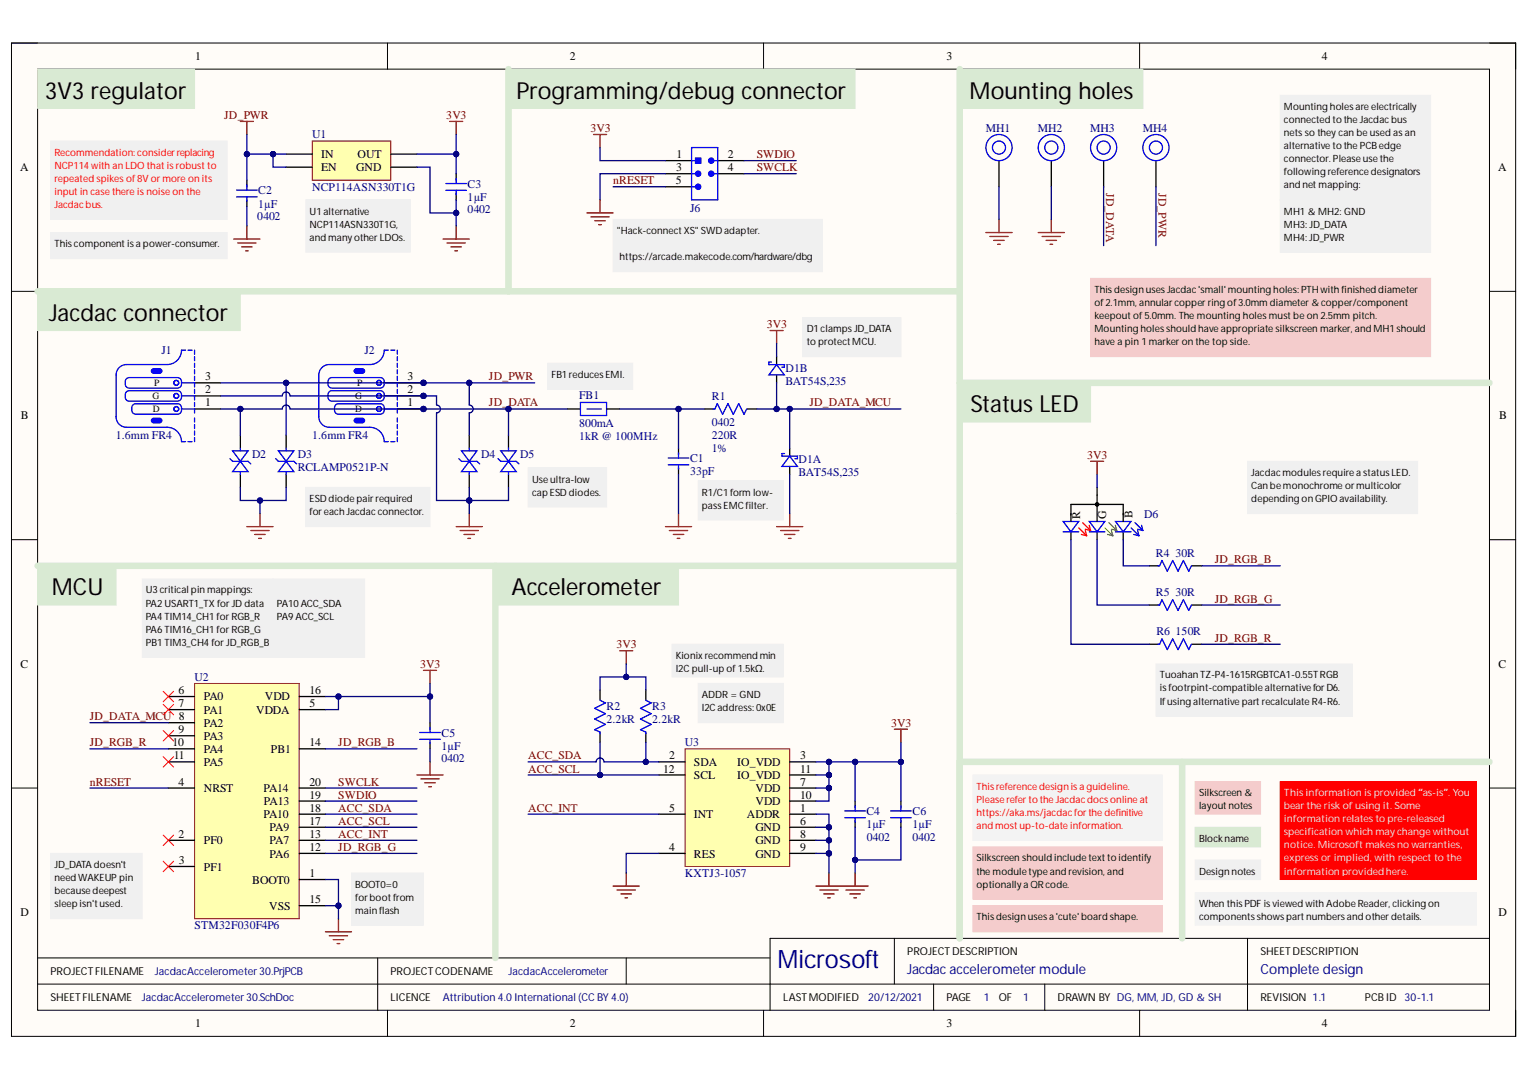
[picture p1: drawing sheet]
<svg xmlns="http://www.w3.org/2000/svg" width="297mm" height="210mm" viewBox="0 0 297 210" stroke-linecap="round" stroke-linejoin="round" font-family="sans-serif">
<path d="M2.2 8.4h292.2v192.8h-292.2z" fill-rule="evenodd" fill="#fffcf8"/>
<path d="M2.2 8.4h292.2v192.8h-292.2z" fill="none" stroke="#000" stroke-width=".19"/>
<path d="M7.3 13.4h282.1v182.8h-282.1z" fill-rule="evenodd" fill="#fffcf8"/>
<g fill="none" stroke="#000" stroke-width=".19">
<path d="M2.2 8.3h5.1M7.3 13.4h282.1v182.8h-282.1zM75.3 8.3v5.1M148.3 8.3v5.1M221.4 8.4v5M289.4 8.4h5v5M2.2 56.6h5.1M289.4 56.6h5M2.2 104.8h5.1M289.4 104.8h5M2.2 153h5.1M289.4 153h5"/>
<path d="M7.3 191.1h282.1M7.3 186h142.3M73.4 186v10.2M75.3 196.2v5M121.7 186v5.1M148.3 196.2v5M173.8 182.2v8.9M181.4 191.1v5.1M203 191.1v5.1M221.4 196.2v5M242.4 182.2v14M289.4 182.2h-139.8v14"/>
<path d="M294.4 196.2v5"/>
</g>
<g fill="none" stroke="#800000" stroke-width=".25">
<path d="M149.6 64.2h2.5M150.9 64.2v2.5M91.2 99.7v2.6M131.8 99.7v2.6M153.4 99.7v2.6M88.6 102.3h5.1M89.4 103h3.5M90.1 103.8h2.1M90.9 104.5h.5M129.3 102.3h5.1M130 103h3.6M130.8 103.8h2"/>
<path d="M131.6 104.5h.5M150.9 102.3h5.1M151.6 103h3.6M152.4 103.8h2M153.2 104.5h.5M82.3 130.2h2.5M83.5 130.2v2.5M81 150.5h5.1M81.8 151.2h3.5M82.5 152h2.1M83.3 152.8h.5M83.5 147.9v2.6"/>
<path d="M65.8 178.4v2.5M63.2 180.9h5.1M64 181.7h3.5M64.7 182.5h2.1M65.5 183.2h.5"/>
</g>
<path d="M110.2 79.4h2.6M117.8 79.4h2.6M136.9 79.4h1.8M145.2 79.4h1.9M150.9 69.3v1.5M150.9 72.8v1.5M153.4 87v1.5M153.4 90.6v1.5" fill="none" stroke="#000" stroke-width=".25"/>
<path d="M112.8 78.1h5v2.6h-5zM114 79.4h2.8M138.6 79.4h.3l.4-1 1.1 2.1 1-2.1 1.1 2.1 1-2.1 1 2.1 .6-1.1M149.9 70.3h-.5v.5h3v.5h-.5M150.9 70.8l1.5 2h-3zM152.4 88.1h-.5v.5h3v.5h-.5M153.4 88.6l1.5 2h-3z" fill="none" stroke="#00f" stroke-width=".25"/>
<path d="M37.8 132.7h20.3v45.7h-20.3z" fill-rule="evenodd" fill="#ffffb0"/>
<path d="M37.8 132.7h20.3v45.7h-20.3z" fill="none" stroke="#800000" stroke-width=".19"/>
<g fill="none" stroke="#000" stroke-width=".25">
<path d="M32.7 135.3h5.1M32.7 137.8h5.1M58.1 135.3h5.1M58.1 137.8h5.1M32.7 153h5.1M32.7 140.3h5.1M32.7 142.9h5.1M32.7 145.4h5.1M32.7 147.9h5.1M58.1 153h5.1M58.1 145.4h5.1M58.1 158.1h5.1"/>
<path d="M58.1 155.6h5.1M32.7 163.2h5.1M32.7 168.2h5.1M58.1 170.8h5.1M58.1 163.2h5.1M58.1 165.7h5.1M58.1 160.6h5.1M58.1 175.9h5.1"/>
</g>
<path d="M7.3 56.6h39.4v7.6h-39.4z" fill-rule="evenodd" fill="#d9ead3"/>
<path d="M7.3 56.6h39.4v7.6h-39.4z" fill="none" stroke="#d9ead3" stroke-width=".19"/>
<path d="M102.6 90.8h15.2v7.6h-15.2z" fill-rule="evenodd" fill="#f0f0f0"/>
<path d="M102.6 90.8h15.2v7.6h-15.2z" fill="none" stroke="#f0f0f0" stroke-width=".19"/>
<path d="M135.6 93.4h16.5v7.6h-16.5z" fill-rule="evenodd" fill="#f0f0f0"/>
<path d="M135.6 93.4h16.5v7.6h-16.5z" fill="none" stroke="#f0f0f0" stroke-width=".19"/>
<path d="M156 61.7h19v7.6h-19z" fill-rule="evenodd" fill="#f0f0f0"/>
<path d="M156 61.7h19v7.6h-19z" fill="none" stroke="#f0f0f0" stroke-width=".19"/>
<path d="M96.2 109.9h35.6v7.6h-35.6z" fill-rule="evenodd" fill="#d9ead3"/>
<path d="M96.2 109.9h35.6v7.6h-35.6z" fill="none" stroke="#d9ead3" stroke-width=".19"/>
<path d="M68.3 169.5h14v10.2h-14z" fill-rule="evenodd" fill="#f0f0f0"/>
<path d="M68.3 169.5h14v10.2h-14z" fill="none" stroke="#f0f0f0" stroke-width=".19"/>
<path d="M186.4 13.4h35.6v7.6h-35.6z" fill-rule="evenodd" fill="#d9ead3"/>
<path d="M186.4 13.4h35.6v7.6h-35.6z" fill="none" stroke="#d9ead3" stroke-width=".19"/>
<g fill="none" stroke="#000" stroke-width=".25">
<path d="M213.1 94.6v6.6M208 101.2v-3.3h10.2v3.3M208 103.3v1.5M213.1 103.3v1.5M218.2 103.3v1.5M223.3 117.5h1.8M223.3 109.9h1.8M231.6 117.5h1.9M231.6 109.9h1.9M223.3 125.1h1.8M231.6 125.1h1.9"/>
<circle cx="213.1" cy="97.9" r=".3"/>
</g>
<g fill="none" stroke="#00f" stroke-width=".25">
<path d="M206.5 103.3h3.1M206.5 101.3h3l-1.5 2zM211.6 103.3h3.1M211.6 101.3h3l-1.5 2zM216.7 103.3h3M216.7 101.3h3l-1.5 2zM219.7 102.5l1.6 1.5M220.2 103.8l1.1 .2M220.5 101.5l1.5 1.5M221 102.8l1 .2M221 103l.3 1M221.8 102l.2 1"/>
<path d="M225 117.5h.3l.4-1.1 1.1 2.1 1-2.1 1.1 2.1 1-2.1 1 2.1 .6-1M225 109.9h.3l.4-1.1 1.1 2.1 1-2.1 1.1 2.1 1-2.1 1 2.1 .6-1M225 125.1h.3l.4-1 1.1 2 1-2 1.1 2 1-2 1 2 .6-1"/>
</g>
<path d="M214.7 102.5l1.5 1.5M215.2 103.8l1 .2M215.4 101.5l1.5 1.5M215.9 102.8l1 .2M215.9 103l.3 1M216.7 102l.2 1" fill="none" stroke="#0f0" stroke-width=".25"/>
<path d="M209.6 102.5l1.5 1.5M210.1 103.8l1 .2M210.3 101.5l1.6 1.5M210.8 102.8l1.1 .2M210.8 103l.3 1M211.6 102l.3 1" fill="none" stroke="#f00" stroke-width=".25"/>
<path d="M211.9 89.6h2.5M213.1 89.6v2.5" fill="none" stroke="#800000" stroke-width=".25"/>
<path d="M98.8 13.4h67.3v7.6h-67.3z" fill-rule="evenodd" fill="#d9ead3"/>
<path d="M98.8 13.4h67.3v7.6h-67.3z" fill="none" stroke="#d9ead3" stroke-width=".19"/>
<path d="M7.3 109.9h179.1" fill="none" stroke="#d9ead3" stroke-width="1.3"/>
<path d="M60.7 27.4h15.2v7.6h-15.2z" fill-rule="evenodd" fill="#ffffb0"/>
<path d="M60.7 27.4h15.2v7.6h-15.2z" fill="none" stroke="#800000" stroke-width=".19"/>
<g fill="none" stroke="#000" stroke-width=".25">
<path d="M48 35v1.3M48 38.8v1.3M55.6 29.9h5.1M55.6 32.5h5.1M75.9 29.9h5.1M75.9 32.5h5.1M88.6 33.7v1.3M88.6 37.5v1.3M194.1 31.2v5.1M204.2 31.2v5.1M214.4 31.2v5.1M224.6 31.2v5.1"/>
<path d="M131.8 87v1.3M131.8 90.8v1.3"/>
</g>
<g fill="none" stroke="#800000" stroke-width=".25">
<path d="M115.3 26.1h2.5M116.6 26.1v2.6M116.6 38.8v2.5M45.4 46.4h5.1M46.2 47.2h3.5M46.9 47.9h2.1M47.7 48.7h.5M48 43.9v2.5M86.1 46.4h5.1M86.8 47.2h3.6M87.6 47.9h2M88.4 48.7h.5"/>
<path d="M88.6 43.9v2.5M114 41.3h5.1M114.8 42.1h3.5M115.6 42.9h2M116.3 43.6h.5M191.5 45.2h5.1M192.3 45.9h3.5M193.1 46.7h2M193.8 47.4h.5M194.1 42.6v2.6M201.7 45.2h5.1M202.5 45.9h3.5"/>
<path d="M203.2 46.7h2.1M204 47.4h.5M204.2 42.6v2.6"/>
</g>
<g fill="none" stroke="#00f" stroke-width=".25">
<path d="M46 36.9h4M46 38.2h4M48 35.9v1M48 38.2v.9M86.6 35.6h4M86.6 37h4M88.6 34.6v1M88.6 37v.8M129.8 88.9h4M129.8 90.3h4M131.8 87.9v1M131.8 90.3v.8"/>
<circle cx="194.1" cy="28.7" r="2.54"/>
<circle cx="194.1" cy="28.7" r="1.27"/>
<circle cx="204.2" cy="28.7" r="2.54"/>
<circle cx="204.2" cy="28.7" r="1.27"/>
<circle cx="214.4" cy="28.7" r="2.54"/>
<circle cx="214.4" cy="28.7" r="1.27"/>
<circle cx="224.6" cy="28.7" r="2.54"/>
<circle cx="224.6" cy="28.7" r="1.27"/>
</g>
<path d="M119.1 42.6h40.7v10.2h-40.7z" fill-rule="evenodd" fill="#f0f0f0"/>
<path d="M119.1 42.6h40.7v10.2h-40.7z" fill="none" stroke="#f0f0f0" stroke-width=".19"/>
<path d="M129.3 31.2h5.1M129.3 33.7h5.1M139.4 31.2h5.1M139.4 33.7h5.1" fill="none" stroke="#000" stroke-width=".25"/>
<path d="M134.4 31.2h1" fill="none" stroke="#00f" stroke-width=".25"/>
<path d="M135.1 30.7h1v1h-1z" fill-rule="evenodd" fill="#00f"/>
<path d="M134.4 33.7h.7M135.1 30.7h1v1h-1z" fill="none" stroke="#00f" stroke-width=".25"/>
<circle cx="135.6" cy="33.7" r=".51" fill="#00f"/>
<g fill="none" stroke="#00f" stroke-width=".25">
<path d="M134.4 36.3h.7"/>
<circle cx="135.6" cy="33.7" r=".51"/>
</g>
<path d="M129.3 36.3h5.1" fill="none" stroke="#000" stroke-width=".25"/>
<circle cx="135.6" cy="36.3" r=".51" fill="#00f"/>
<g fill="none" stroke="#00f" stroke-width=".25">
<path d="M138.7 33.7h.7"/>
<circle cx="135.6" cy="36.3" r=".51"/>
</g>
<circle cx="138.2" cy="33.7" r=".51" fill="#00f"/>
<g fill="none" stroke="#00f" stroke-width=".25">
<path d="M138.7 31.2h.7"/>
<circle cx="138.2" cy="33.7" r=".51"/>
</g>
<circle cx="138.2" cy="31.2" r=".51" fill="#00f"/>
<g fill="none" stroke="#00f" stroke-width=".25">
<path d="M134.4 28.7h5v10.1h-5zM81.5 142.2h4M81.5 143.6h4M83.5 141.2v1M83.5 143.6v.8"/>
<circle cx="138.2" cy="31.2" r=".51"/>
</g>
<path d="M83.5 140.3v1.3M83.5 144.1v1.3" fill="none" stroke="#000" stroke-width=".25"/>
<path d="M133.1 145.4h20.3v22.8h-20.3z" fill-rule="evenodd" fill="#ffffb0"/>
<path d="M133.1 145.4h20.3v22.8h-20.3z" fill="none" stroke="#800000" stroke-width=".19"/>
<g fill="none" stroke="#000" stroke-width=".25">
<path d="M37.8 76.9h5.1M37.8 79.4h5.1M37.8 74.3h5.1M116.6 134v1.9M125.5 134v1.9M116.6 142.3v1.8M125.5 142.3v1.8M128 158.1h5.1M128 147.9h5.1M128 150.5h5.1M153.4 158.1h5.1M153.4 147.9h5.1"/>
<path d="M153.4 150.5h5.1M153.4 153h5.1M153.4 155.6h5.1M166.1 155.6v1.2M166.1 159.4v1.2M175 155.6v1.2M175 159.4v1.2M128 165.7h5.1M153.4 165.7h5.1M153.4 160.6h5.1M153.4 163.2h5.1"/>
</g>
<g fill="none" stroke="#800000" stroke-width=".25">
<path d="M50.5 99.7v2.6M48 102.3h5M48.7 103h3.6M49.5 103.8h2M50.3 104.5h.5M120.4 126.4h2.5M121.7 126.4v2.5M119.1 172.1h5.1M119.9 172.8h3.5M120.6 173.6h2.1M121.4 174.3h.5M121.7 169.5v2.6"/>
<path d="M158.5 172.1h10.2M159.3 172.8h3.5M160 173.6h2.1M160.8 174.3h.5M161 169.5v2.6M164.3 172.8h3.6M165.1 173.6h2M165.9 174.3h.5M166.1 169.5v2.6"/>
</g>
<g fill="none" stroke="#00f" stroke-width=".25">
<path d="M24.6 76.1l.5-.2h9.4a1.04 1.04 0 0 1 .8 1 1.04 1.04 0 0 1-.8 1h-9.4a1.05 1.05 0 0 1-.8-.7 1.05 1.05 0 0 1 .3-1.1zM24.6 73.5l.5-.2h9.4a1.05 1.05 0 0 1 .8 1 1.05 1.05 0 0 1-.8 1.1h-9.4a1.06 1.06 0 0 1-.8-.8 1.06 1.06 0 0 1 .3-1.1zM25.8 78.6l.6-.2h8.1a1.04 1.04 0 0 1 .8 1 1.04 1.04 0 0 1-.8 1h-8.1a1.05 1.05 0 0 1-.9-.7 1.05 1.05 0 0 1 .3-1.1zM35.3 76.9h2.5v.8M35.3 74.3h2.5v.8M35.3 79.4h2.5v.8M36.1 68h-.8a2.8 2.8 0 0 1-2.8 2.8h-7.9a2.03 2.03 0 0 0-2 2v8.1a2.03 2.03 0 0 0 2 2.1h7.9a2.8 2.8 0 0 1 2.8 2.8h.8M36.5 68h.8M37.8 68v.8M37.8 69.3v.8M37.8 70.5v.8M37.8 71.8v.8"/>
<path d="M37.8 73.1v.8M37.8 75.6v.8M37.8 78.1v.8M36.5 85.8h.8M37.8 81.2v.8M37.8 82.4v.8M37.8 83.7v.8M37.8 85v.8M116.6 136l1 .5-2.1 1 2.1 1.1-2.1 1 2.1 1.1-2.1 1 1.1 .4v.4M125.5 136l1 .5-2.1 1 2.1 1.1-2.1 1 2.1 1.1-2.1 1 1.1 .4v.4M164.1 157.5h4M164.1 158.8h4"/>
<path d="M166.1 156.5v1M166.1 158.8v.8M173 157.5h4M173 158.8h4M175 156.5v1M175 158.8v.8"/>
<circle cx="34.2" cy="74.3" r=".47"/>
<circle cx="34.2" cy="79.4" r=".47"/>
<circle cx="34.2" cy="76.9" r=".47"/>
</g>
<path d="M31.7 136.8l2 2M31.7 134.2l2 2.1M33.7 136.8l-2 2M33.7 134.2l-2 2.1M31.7 141.9l2 2M31.7 146.9l2 2.1M33.7 141.9l-2 2M33.7 146.9l-2 2.1M31.7 162.2l2 2M31.7 167.2l2 2.1M33.7 162.2l-2 2M33.7 167.2l-2 2.1" fill="none" stroke="#f00" stroke-width=".19"/>
<path d="M29.5 71.8a1.74 1.74 0 0 1 1.7-.1 .42 .42 0 0 1 .2 .3 .42 .42 0 0 1-.2 .4 1.75 1.75 0 0 1-1.7-.1z" fill="#00f"/>
<path d="M29.5 71.8a1.74 1.74 0 0 1 1.7-.1 .42 .42 0 0 1 .2 .3 .42 .42 0 0 1-.2 .4 1.75 1.75 0 0 1-1.7-.1z" fill="none" stroke="#00f" stroke-width=".25"/>
<path d="M29.5 81.4a1.75 1.75 0 0 1 1.7-.1 .42 .42 0 0 1 .2 .4 .42 .42 0 0 1-.2 .3 1.77 1.77 0 0 1-1.7-.1z" fill="#00f"/>
<path d="M29.5 81.4a1.75 1.75 0 0 1 1.7-.1 .42 .42 0 0 1 .2 .4 .42 .42 0 0 1-.2 .3 1.77 1.77 0 0 1-1.7-.1z" fill="none" stroke="#00f" stroke-width=".25"/>
<circle cx="82.3" cy="76.9" r=".51" fill="#000080"/>
<circle cx="82.3" cy="76.9" r=".51" fill="none" stroke="#000080" stroke-width=".19"/>
<circle cx="82.3" cy="79.4" r=".51" fill="#000080"/>
<circle cx="82.3" cy="79.4" r=".51" fill="none" stroke="#000080" stroke-width=".19"/>
<circle cx="82.3" cy="74.3" r=".51" fill="#000080"/>
<circle cx="82.3" cy="74.3" r=".51" fill="none" stroke="#000080" stroke-width=".19"/>
<path d="M77.2 76.9h5.1" fill="none" stroke="#000" stroke-width=".25"/>
<circle cx="82.3" cy="76.9" r=".51" fill="#000080"/>
<circle cx="82.3" cy="76.9" r=".51" fill="none" stroke="#000080" stroke-width=".19"/>
<path d="M77.2 79.4h5.1" fill="none" stroke="#000" stroke-width=".25"/>
<circle cx="82.3" cy="79.4" r=".51" fill="#000080"/>
<circle cx="82.3" cy="79.4" r=".51" fill="none" stroke="#000080" stroke-width=".19"/>
<path d="M77.2 74.3h5.1" fill="none" stroke="#000" stroke-width=".25"/>
<circle cx="82.3" cy="74.3" r=".51" fill="#000080"/>
<circle cx="82.3" cy="74.3" r=".51" fill="none" stroke="#000080" stroke-width=".19"/>
<g fill="none" stroke="#00f" stroke-width=".25">
<path d="M63.9 76.1l.6-.2h9.4a1.04 1.04 0 0 1 .8 1 1.04 1.04 0 0 1-.8 1h-9.4a1.05 1.05 0 0 1-.9-.7 1.05 1.05 0 0 1 .3-1.1zM63.9 73.5l.6-.2h9.4a1.05 1.05 0 0 1 .8 1 1.05 1.05 0 0 1-.8 1.1h-9.4a1.06 1.06 0 0 1-.8-.8 1.06 1.06 0 0 1 .2-1.1zM65.2 78.6l.6-.2h8.1a1.04 1.04 0 0 1 .8 1 1.04 1.04 0 0 1-.8 1h-8.1a1.05 1.05 0 0 1-.9-.7 1.05 1.05 0 0 1 .3-1.1zM74.6 76.9h2.6v.8M74.6 74.3h2.6v.8M74.6 79.4h2.6v.8M75.4 68h-.8a2.8 2.8 0 0 1-2.8 2.8h-7.8a2.03 2.03 0 0 0-2.1 2v8.1a2.03 2.03 0 0 0 2.1 2.1h7.8a2.8 2.8 0 0 1 2.8 2.8h.8M75.9 68h.8M77.2 68v.8M77.2 69.3v.8M77.2 70.5v.8M77.2 71.8v.8"/>
<path d="M77.2 73.1v.8M77.2 75.6v.8M77.2 78.1v.8M75.9 85.8h.8M77.2 81.2v.8M77.2 82.4v.8M77.2 83.7v.8M77.2 85v.8"/>
<circle cx="73.6" cy="74.3" r=".47"/>
<circle cx="73.6" cy="79.4" r=".47"/>
<circle cx="73.6" cy="76.9" r=".47"/>
</g>
<path d="M68.9 71.8a1.74 1.74 0 0 1 1.7-.1 .42 .42 0 0 1 .2 .3 .42 .42 0 0 1-.2 .4 1.74 1.74 0 0 1-1.7-.1z" fill="#00f"/>
<path d="M68.9 71.8a1.74 1.74 0 0 1 1.7-.1 .42 .42 0 0 1 .2 .3 .42 .42 0 0 1-.2 .4 1.74 1.74 0 0 1-1.7-.1z" fill="none" stroke="#00f" stroke-width=".25"/>
<path d="M68.9 81.4a1.74 1.74 0 0 1 1.7-.1 .42 .42 0 0 1 .2 .4 .42 .42 0 0 1-.2 .3 1.76 1.76 0 0 1-1.7-.1z" fill="#00f"/>
<g fill="none" stroke="#00f" stroke-width=".25">
<path d="M44.7 89.1l.5 .5h3l.5 .5M45.2 87.6h3l-1.5 2zM46.7 89.6l1.5 2h-3zM46.7 87v.5M46.7 91.6v.5M53.6 89.1l.5 .5h3l.5 .5M54.1 87.6h3l-1.5 2zM55.6 89.6l1.5 2h-3zM55.6 87v.5M55.6 91.6v.5M68.9 81.4a1.74 1.74 0 0 1 1.7-.1 .42 .42 0 0 1 .2 .4 .42 .42 0 0 1-.2 .3 1.76 1.76 0 0 1-1.7-.1zM89.1 89.1l.6 .5h3l.5 .5"/>
<path d="M89.7 87.6h3l-1.5 2zM91.2 89.6l1.5 2h-3zM91.2 87v.5M91.2 91.6v.5M96.7 89.1l.6 .5h3l.5 .5M97.3 87.6h3l-1.5 2zM98.8 89.6l1.5 2h-3zM98.8 87v.5M98.8 91.6v.5"/>
</g>
<path d="M46.7 84.5v2.5M46.7 92.1v2.5M55.6 84.5v2.5M55.6 92.1v2.5M91.2 84.5v2.5M91.2 92.1v2.5M98.8 84.5v2.5M98.8 92.1v2.5" fill="none" stroke="#000" stroke-width=".25"/>
<path d="M186.4 13.4v168.8M7.3 56.6h179.1M96.2 109.9v76.1" fill="none" stroke="#d9ead3" stroke-width="1.3"/>
<path d="M173.8 141.6h2.5M175 141.6v2.5" fill="none" stroke="#800000" stroke-width=".25"/>
<path d="M7.3 13.4h30.5v7.6h-30.5z" fill-rule="evenodd" fill="#d9ead3"/>
<path d="M7.3 13.4h30.5v7.6h-30.5z" fill="none" stroke="#d9ead3" stroke-width=".19"/>
<path d="M98.8 13.4v43.2M186.4 74.3h103" fill="none" stroke="#d9ead3" stroke-width="1.3"/>
<path d="M46.7 23.6h2.5M48 23.6v2.5M87.4 23.6h2.5M88.6 23.6v2.5" fill="none" stroke="#800000" stroke-width=".25"/>
<path d="M135.6 132.7h16.5v7.6h-16.5z" fill-rule="evenodd" fill="#f0f0f0"/>
<path d="M135.6 132.7h16.5v7.6h-16.5z" fill="none" stroke="#f0f0f0" stroke-width=".19"/>
<path d="M130.5 125.1h21.6v6.3h-21.6z" fill-rule="evenodd" fill="#f0f0f0"/>
<path d="M130.5 125.1h21.6v6.3h-21.6z" fill="none" stroke="#f0f0f0" stroke-width=".19"/>
<path d="M106.4 70.5h16.5v5.1h-16.5z" fill-rule="evenodd" fill="#f0f0f0"/>
<path d="M106.4 70.5h16.5v5.1h-16.5z" fill="none" stroke="#f0f0f0" stroke-width=".19"/>
<path d="M59.4 94.6h24.1v7.7h-24.1z" fill-rule="evenodd" fill="#f0f0f0"/>
<path d="M59.4 94.6h24.1v7.7h-24.1z" fill="none" stroke="#f0f0f0" stroke-width=".19"/>
<path d="M232.2 160.6h12.7v3.8h-12.7z" fill-rule="evenodd" fill="#d9ead3"/>
<path d="M232.2 160.6h12.7v3.8h-12.7z" fill="none" stroke="#d9ead3" stroke-width=".19"/>
<path d="M232.2 167h12.7v3.8h-12.7z" fill-rule="evenodd" fill="#f0f0f0"/>
<path d="M232.2 167h12.7v3.8h-12.7z" fill="none" stroke="#f0f0f0" stroke-width=".19"/>
<path d="M232.2 151.8h12.7v6.3h-12.7z" fill-rule="evenodd" fill="#f4cccc"/>
<path d="M232.2 151.8h12.7v6.3h-12.7z" fill="none" stroke="#f4cccc" stroke-width=".19"/>
<path d="M186.4 147.9h103" fill="none" stroke="#d9ead3" stroke-width="1.3"/>
<path d="M248.7 151.8h38.1v19h-38.1z" fill-rule="evenodd" fill="#f00"/>
<path d="M248.7 151.8h38.1v19h-38.1z" fill="none" stroke="#f00" stroke-width=".19"/>
<path d="M232.2 173.3h54.6v6.4h-54.6z" fill-rule="evenodd" fill="#f3f3f3"/>
<path d="M232.2 173.3h54.6v6.4h-54.6z" fill="none" stroke="#f3f3f3" stroke-width=".19"/>
<path d="M224.6 128.9h38.1v10.2h-38.1z" fill-rule="evenodd" fill="#f0f0f0"/>
<path d="M224.6 128.9h38.1v10.2h-38.1z" fill="none" stroke="#f0f0f0" stroke-width=".19"/>
<path d="M242.4 89.6h33v10.1h-33z" fill-rule="evenodd" fill="#f0f0f0"/>
<path d="M242.4 89.6h33v10.1h-33z" fill="none" stroke="#f0f0f0" stroke-width=".19"/>
<path d="M189 175.9h36.8v5h-36.8z" fill-rule="evenodd" fill="#f4cccc"/>
<path d="M189 175.9h36.8v5h-36.8z" fill="none" stroke="#f4cccc" stroke-width=".19"/>
<path d="M189 164.4h36.8v10.2h-36.8z" fill-rule="evenodd" fill="#f4cccc"/>
<path d="M189 164.4h36.8v10.2h-36.8z" fill="none" stroke="#f4cccc" stroke-width=".19"/>
<path d="M189 150.5h36.8v12.7h-36.8z" fill-rule="evenodd" fill="#f3f3f3"/>
<path d="M189 150.5h36.8v12.7h-36.8z" fill="none" stroke="#f3f3f3" stroke-width=".19"/>
<path d="M186.4 147.9v34.3M229.6 147.9v34.3" fill="none" stroke="#d9ead3" stroke-width="1.3"/>
<path d="M211.9 54h66v15.3h-66z" fill-rule="evenodd" fill="#f4cccc"/>
<path d="M211.9 54h66v15.3h-66z" fill="none" stroke="#f4cccc" stroke-width=".19"/>
<path d="M248.7 38.8h29.2v10.2h-29.2z" fill-rule="evenodd" fill="#f0f0f0"/>
<path d="M248.7 38.8h29.2v10.2h-29.2z" fill="none" stroke="#f0f0f0" stroke-width=".19"/>
<path d="M248.7 18.5h29.2v20.3h-29.2z" fill-rule="evenodd" fill="#f0f0f0"/>
<path d="M248.7 18.5h29.2v20.3h-29.2z" fill="none" stroke="#f0f0f0" stroke-width=".19"/>
<path d="M59.4 38.8h20.3v10.2h-20.3z" fill-rule="evenodd" fill="#f0f0f0"/>
<path d="M59.4 38.8h20.3v10.2h-20.3z" fill="none" stroke="#f0f0f0" stroke-width=".19"/>
<path d="M9.8 27.4h34.4v15.2h-34.4z" fill-rule="evenodd" fill="#f0f0f0"/>
<path d="M9.8 27.4h34.4v15.2h-34.4z" fill="none" stroke="#f0f0f0" stroke-width=".19"/>
<path d="M9.8 45.2h34.4v5h-34.4z" fill-rule="evenodd" fill="#f0f0f0"/>
<path d="M9.8 45.2h34.4v5h-34.4z" fill="none" stroke="#f0f0f0" stroke-width=".19"/>
<path d="M7.3 109.9h15.3v7.6h-15.3z" fill-rule="evenodd" fill="#d9ead3"/>
<path d="M7.3 109.9h15.3v7.6h-15.3z" fill="none" stroke="#d9ead3" stroke-width=".19"/>
<path d="M186.4 74.3h25.5v7.7h-25.5z" fill-rule="evenodd" fill="#d9ead3"/>
<path d="M186.4 74.3h25.5v7.7h-25.5z" fill="none" stroke="#d9ead3" stroke-width=".19"/>
<path d="M9.9 165.7h17.7v12.7h-17.7z" fill-rule="evenodd" fill="#f0f0f0"/>
<path d="M9.9 165.7h17.7v12.7h-17.7z" fill="none" stroke="#f0f0f0" stroke-width=".19"/>
<path d="M27.6 112.4h25.4v15.2h-25.4z" fill-rule="evenodd" fill="#f0f0f0"/>
<path d="M27.6 112.4h25.4v15.2h-25.4z" fill="none" stroke="#f0f0f0" stroke-width=".19"/>
<path d="M53 112.4h17.8v15.2h-17.8z" fill-rule="evenodd" fill="#f0f0f0"/>
<path d="M53 112.4h17.8v15.2h-17.8z" fill="none" stroke="#f0f0f0" stroke-width=".19"/>
<path d="M65.8 135.3v2.5h-2.6M63.2 158.1h17.8M63.2 155.6h17.8M63.2 153h17.8" fill="none" stroke="#000080" stroke-width=".25"/>
<circle cx="65.8" cy="135.3" r=".51" fill="#000080"/>
<circle cx="65.8" cy="135.3" r=".51" fill="none" stroke="#000080" stroke-width=".19"/>
<path d="M98.8 79.4v5.1M150.9 66.7v2.6M153.4 92.1v7.6M83.5 145.4v2.5" fill="none" stroke="#000080" stroke-width=".25"/>
<circle cx="98.8" cy="79.4" r=".51" fill="#000080"/>
<circle cx="98.8" cy="79.4" r=".51" fill="none" stroke="#000080" stroke-width=".19"/>
<path d="M131.8 92.1v7.6M63.2 170.8h2.6v5.1h-2.6" fill="none" stroke="#000080" stroke-width=".25"/>
<circle cx="65.8" cy="175.9" r=".51" fill="#000080"/>
<circle cx="65.8" cy="175.9" r=".51" fill="none" stroke="#000080" stroke-width=".19"/>
<path d="M65.8 175.9v2.5" fill="none" stroke="#000080" stroke-width=".25"/>
<circle cx="65.8" cy="175.9" r=".51" fill="#000080"/>
<circle cx="65.8" cy="175.9" r=".51" fill="none" stroke="#000080" stroke-width=".19"/>
<g fill="none" stroke="#000080" stroke-width=".25">
<path d="M53 29.9v2.6h2.6M213.1 92.1v2.5M208 104.8v20.3h15.3M213.1 104.8v12.7h10.2M218.2 104.8v5.1h5.1M233.5 117.5h15.2M233.5 109.9h15.2M233.5 125.1h15.2M17.5 140.3h15.2M17.5 153h15.2M63.2 145.4h17.8M63.2 165.7h17.8"/>
<path d="M63.2 160.6h17.8"/>
</g>
<circle cx="53" cy="29.9" r=".51" fill="#000080"/>
<circle cx="53" cy="29.9" r=".51" fill="none" stroke="#000080" stroke-width=".19"/>
<path d="M53 29.9h2.6M48 40.1v3.8" fill="none" stroke="#000080" stroke-width=".25"/>
<circle cx="53" cy="29.9" r=".51" fill="#000080"/>
<circle cx="53" cy="29.9" r=".51" fill="none" stroke="#000080" stroke-width=".19"/>
<path d="M81 32.5h2.5v8.8h5.1" fill="none" stroke="#000080" stroke-width=".25"/>
<circle cx="88.6" cy="41.3" r=".51" fill="#000080"/>
<circle cx="88.6" cy="41.3" r=".51" fill="none" stroke="#000080" stroke-width=".19"/>
<path d="M116.6 28.7v2.5h12.7M119.1 36.3h10.2M129.3 33.7h-12.7v5.1M144.5 33.7h10.2M144.5 31.2h10.2M194.1 36.3v6.3M204.2 36.3v6.3M214.4 36.3v11.4M224.6 36.3v11.4M17.5 145.4h15.2M158.5 153h2.5M128 165.7h-6.3v3.8" fill="none" stroke="#000080" stroke-width=".25"/>
<circle cx="161" cy="153" r=".51" fill="#000080"/>
<circle cx="161" cy="153" r=".51" fill="none" stroke="#000080" stroke-width=".19"/>
<path d="M158.5 150.5h2.5" fill="none" stroke="#000080" stroke-width=".25"/>
<circle cx="161" cy="150.5" r=".51" fill="#000080"/>
<circle cx="161" cy="150.5" r=".51" fill="none" stroke="#000080" stroke-width=".19"/>
<path d="M116.6 144.1v6.4" fill="none" stroke="#000080" stroke-width=".25"/>
<circle cx="116.6" cy="150.5" r=".51" fill="#000080"/>
<circle cx="116.6" cy="150.5" r=".51" fill="none" stroke="#000080" stroke-width=".19"/>
<path d="M125.5 144.1v3.8" fill="none" stroke="#000080" stroke-width=".25"/>
<circle cx="125.5" cy="147.9" r=".51" fill="#000080"/>
<circle cx="125.5" cy="147.9" r=".51" fill="none" stroke="#000080" stroke-width=".19"/>
<path d="M121.7 128.9v2.5" fill="none" stroke="#000080" stroke-width=".25"/>
<circle cx="121.7" cy="131.4" r=".51" fill="#000080"/>
<circle cx="121.7" cy="131.4" r=".51" fill="none" stroke="#000080" stroke-width=".19"/>
<path d="M42.9 79.4h3.8v5.1M102.6 158.1h25.4M63.2 163.2h17.8" fill="none" stroke="#000080" stroke-width=".25"/>
<circle cx="46.7" cy="79.4" r=".51" fill="#000080"/>
<circle cx="46.7" cy="79.4" r=".51" fill="none" stroke="#000080" stroke-width=".19"/>
<path d="M42.9 74.3h12.7v10.2" fill="none" stroke="#000080" stroke-width=".25"/>
<circle cx="55.6" cy="74.3" r=".51" fill="#000080"/>
<circle cx="55.6" cy="74.3" r=".51" fill="none" stroke="#000080" stroke-width=".19"/>
<path d="M131.8 79.4v7.6" fill="none" stroke="#000080" stroke-width=".25"/>
<circle cx="131.8" cy="79.4" r=".51" fill="#000080"/>
<circle cx="131.8" cy="79.4" r=".51" fill="none" stroke="#000080" stroke-width=".19"/>
<path d="M150.9 74.3v5.1" fill="none" stroke="#000080" stroke-width=".25"/>
<circle cx="150.9" cy="79.4" r=".51" fill="#000080"/>
<circle cx="150.9" cy="79.4" r=".51" fill="none" stroke="#000080" stroke-width=".19"/>
<path d="M153.4 79.4v7.6" fill="none" stroke="#000080" stroke-width=".25"/>
<circle cx="153.4" cy="79.4" r=".51" fill="#000080"/>
<circle cx="153.4" cy="79.4" r=".51" fill="none" stroke="#000080" stroke-width=".19"/>
<path d="M102.6 150.5h25.4" fill="none" stroke="#000080" stroke-width=".25"/>
<circle cx="116.6" cy="150.5" r=".51" fill="#000080"/>
<circle cx="116.6" cy="150.5" r=".51" fill="none" stroke="#000080" stroke-width=".19"/>
<path d="M102.6 147.9h13.2a.76 .76 0 0 1 .8-.7 .76 .76 0 0 1 .7 .7h10.7" fill="none" stroke="#000080" stroke-width=".25"/>
<circle cx="125.5" cy="147.9" r=".51" fill="#000080"/>
<circle cx="125.5" cy="147.9" r=".51" fill="none" stroke="#000080" stroke-width=".19"/>
<path d="M116.6 134v-2.6h8.9v2.6" fill="none" stroke="#000080" stroke-width=".25"/>
<circle cx="121.7" cy="131.4" r=".51" fill="#000080"/>
<circle cx="121.7" cy="131.4" r=".51" fill="none" stroke="#000080" stroke-width=".19"/>
<path d="M175 160.6v6.4h-8.9v2.5" fill="none" stroke="#000080" stroke-width=".25"/>
<circle cx="166.1" cy="167" r=".51" fill="#000080"/>
<circle cx="166.1" cy="167" r=".51" fill="none" stroke="#000080" stroke-width=".19"/>
<path d="M83.5 135.3v5" fill="none" stroke="#000080" stroke-width=".25"/>
<circle cx="83.5" cy="135.3" r=".51" fill="#000080"/>
<circle cx="83.5" cy="135.3" r=".51" fill="none" stroke="#000080" stroke-width=".19"/>
<path d="M83.5 132.7v2.6h-20.3" fill="none" stroke="#000080" stroke-width=".25"/>
<circle cx="65.8" cy="135.3" r=".51" fill="#000080"/>
<circle cx="65.8" cy="135.3" r=".51" fill="none" stroke="#000080" stroke-width=".19"/>
<circle cx="83.5" cy="135.3" r=".51" fill="#000080"/>
<circle cx="83.5" cy="135.3" r=".51" fill="none" stroke="#000080" stroke-width=".19"/>
<path d="M158.5 165.7h2.5" fill="none" stroke="#000080" stroke-width=".25"/>
<circle cx="161" cy="165.7" r=".51" fill="#000080"/>
<circle cx="161" cy="165.7" r=".51" fill="none" stroke="#000080" stroke-width=".19"/>
<path d="M161 165.7v3.8" fill="none" stroke="#000080" stroke-width=".25"/>
<circle cx="161" cy="165.7" r=".51" fill="#000080"/>
<circle cx="161" cy="165.7" r=".51" fill="none" stroke="#000080" stroke-width=".19"/>
<path d="M158.5 163.2h2.5" fill="none" stroke="#000080" stroke-width=".25"/>
<circle cx="161" cy="163.2" r=".51" fill="#000080"/>
<circle cx="161" cy="163.2" r=".51" fill="none" stroke="#000080" stroke-width=".19"/>
<path d="M158.5 160.6h2.5" fill="none" stroke="#000080" stroke-width=".25"/>
<circle cx="161" cy="160.6" r=".51" fill="#000080"/>
<circle cx="161" cy="160.6" r=".51" fill="none" stroke="#000080" stroke-width=".19"/>
<path d="M158.5 158.1h2.5v7.6" fill="none" stroke="#000080" stroke-width=".25"/>
<circle cx="161" cy="160.6" r=".51" fill="#000080"/>
<circle cx="161" cy="160.6" r=".51" fill="none" stroke="#000080" stroke-width=".19"/>
<circle cx="161" cy="163.2" r=".51" fill="#000080"/>
<circle cx="161" cy="163.2" r=".51" fill="none" stroke="#000080" stroke-width=".19"/>
<circle cx="161" cy="165.7" r=".51" fill="#000080"/>
<circle cx="161" cy="165.7" r=".51" fill="none" stroke="#000080" stroke-width=".19"/>
<path d="M161 147.9v7.7h-2.5" fill="none" stroke="#000080" stroke-width=".25"/>
<circle cx="161" cy="153" r=".51" fill="#000080"/>
<circle cx="161" cy="153" r=".51" fill="none" stroke="#000080" stroke-width=".19"/>
<circle cx="161" cy="150.5" r=".51" fill="#000080"/>
<circle cx="161" cy="150.5" r=".51" fill="none" stroke="#000080" stroke-width=".19"/>
<circle cx="161" cy="147.9" r=".51" fill="#000080"/>
<circle cx="161" cy="147.9" r=".51" fill="none" stroke="#000080" stroke-width=".19"/>
<path d="M166.1 147.9v7.7" fill="none" stroke="#000080" stroke-width=".25"/>
<circle cx="166.1" cy="147.9" r=".51" fill="#000080"/>
<circle cx="166.1" cy="147.9" r=".51" fill="none" stroke="#000080" stroke-width=".19"/>
<path d="M166.1 160.6v6.4" fill="none" stroke="#000080" stroke-width=".25"/>
<circle cx="166.1" cy="167" r=".51" fill="#000080"/>
<circle cx="166.1" cy="167" r=".51" fill="none" stroke="#000080" stroke-width=".19"/>
<path d="M175 144.1v3.8h-16.5" fill="none" stroke="#000080" stroke-width=".25"/>
<circle cx="161" cy="147.9" r=".51" fill="#000080"/>
<circle cx="161" cy="147.9" r=".51" fill="none" stroke="#000080" stroke-width=".19"/>
<circle cx="166.1" cy="147.9" r=".51" fill="#000080"/>
<circle cx="166.1" cy="147.9" r=".51" fill="none" stroke="#000080" stroke-width=".19"/>
<circle cx="175" cy="147.9" r=".51" fill="#000080"/>
<circle cx="175" cy="147.9" r=".51" fill="none" stroke="#000080" stroke-width=".19"/>
<path d="M175 147.9v7.7" fill="none" stroke="#000080" stroke-width=".25"/>
<circle cx="175" cy="147.9" r=".51" fill="#000080"/>
<circle cx="175" cy="147.9" r=".51" fill="none" stroke="#000080" stroke-width=".19"/>
<path d="M147.1 79.4h27.9" fill="none" stroke="#000080" stroke-width=".25"/>
<circle cx="150.9" cy="79.4" r=".51" fill="#000080"/>
<circle cx="150.9" cy="79.4" r=".51" fill="none" stroke="#000080" stroke-width=".19"/>
<circle cx="153.4" cy="79.4" r=".51" fill="#000080"/>
<circle cx="153.4" cy="79.4" r=".51" fill="none" stroke="#000080" stroke-width=".19"/>
<path d="M91.2 97.2v2.5" fill="none" stroke="#000080" stroke-width=".25"/>
<circle cx="91.2" cy="97.2" r=".51" fill="#000080"/>
<circle cx="91.2" cy="97.2" r=".51" fill="none" stroke="#000080" stroke-width=".19"/>
<path d="M46.7 79.4h8.1a.76 .76 0 0 1 .8-.7 .76 .76 0 0 1 .7 .7h53.9" fill="none" stroke="#000080" stroke-width=".25"/>
<circle cx="46.7" cy="79.4" r=".51" fill="#000080"/>
<circle cx="46.7" cy="79.4" r=".51" fill="none" stroke="#000080" stroke-width=".19"/>
<circle cx="82.3" cy="79.4" r=".51" fill="#000080"/>
<circle cx="82.3" cy="79.4" r=".51" fill="none" stroke="#000080" stroke-width=".19"/>
<circle cx="98.8" cy="79.4" r=".51" fill="#000080"/>
<circle cx="98.8" cy="79.4" r=".51" fill="none" stroke="#000080" stroke-width=".19"/>
<path d="M120.4 79.4h16.5" fill="none" stroke="#000080" stroke-width=".25"/>
<circle cx="131.8" cy="79.4" r=".51" fill="#000080"/>
<circle cx="131.8" cy="79.4" r=".51" fill="none" stroke="#000080" stroke-width=".19"/>
<path d="M42.9 76.9h11.9a.76 .76 0 0 1 .8-.8 .76 .76 0 0 1 .7 .8h28.5v1.8a.76 .76 0 0 1 .8 .7 .76 .76 0 0 1-.8 .8v17h6.4v-2.6" fill="none" stroke="#000080" stroke-width=".25"/>
<circle cx="82.3" cy="76.9" r=".51" fill="#000080"/>
<circle cx="82.3" cy="76.9" r=".51" fill="none" stroke="#000080" stroke-width=".19"/>
<circle cx="91.2" cy="97.2" r=".51" fill="#000080"/>
<circle cx="91.2" cy="97.2" r=".51" fill="none" stroke="#000080" stroke-width=".19"/>
<path d="M55.6 74.3h48.3" fill="none" stroke="#000080" stroke-width=".25"/>
<circle cx="55.6" cy="74.3" r=".51" fill="#000080"/>
<circle cx="55.6" cy="74.3" r=".51" fill="none" stroke="#000080" stroke-width=".19"/>
<circle cx="82.3" cy="74.3" r=".51" fill="#000080"/>
<circle cx="82.3" cy="74.3" r=".51" fill="none" stroke="#000080" stroke-width=".19"/>
<circle cx="91.2" cy="74.3" r=".51" fill="#000080"/>
<circle cx="91.2" cy="74.3" r=".51" fill="none" stroke="#000080" stroke-width=".19"/>
<path d="M98.8 94.6v2.6h-7.6" fill="none" stroke="#000080" stroke-width=".25"/>
<circle cx="91.2" cy="97.2" r=".51" fill="#000080"/>
<circle cx="91.2" cy="97.2" r=".51" fill="none" stroke="#000080" stroke-width=".19"/>
<path d="M91.2 74.3v4.4a.76 .76 0 0 1 .7 .7 .76 .76 0 0 1-.7 .8v4.3" fill="none" stroke="#000080" stroke-width=".25"/>
<circle cx="91.2" cy="74.3" r=".51" fill="#000080"/>
<circle cx="91.2" cy="74.3" r=".51" fill="none" stroke="#000080" stroke-width=".19"/>
<path d="M46.7 94.6v2.6h3.8v2.5" fill="none" stroke="#000080" stroke-width=".25"/>
<circle cx="50.5" cy="97.2" r=".51" fill="#000080"/>
<circle cx="50.5" cy="97.2" r=".51" fill="none" stroke="#000080" stroke-width=".19"/>
<path d="M55.6 94.6v2.6h-5.1" fill="none" stroke="#000080" stroke-width=".25"/>
<circle cx="50.5" cy="97.2" r=".51" fill="#000080"/>
<circle cx="50.5" cy="97.2" r=".51" fill="none" stroke="#000080" stroke-width=".19"/>
<path d="M53 29.9h-5v5.1" fill="none" stroke="#000080" stroke-width=".25"/>
<circle cx="53" cy="29.9" r=".51" fill="#000080"/>
<circle cx="53" cy="29.9" r=".51" fill="none" stroke="#000080" stroke-width=".19"/>
<circle cx="48" cy="29.9" r=".51" fill="#000080"/>
<circle cx="48" cy="29.9" r=".51" fill="none" stroke="#000080" stroke-width=".19"/>
<path d="M48 26.1v3.8" fill="none" stroke="#000080" stroke-width=".25"/>
<circle cx="48" cy="29.9" r=".51" fill="#000080"/>
<circle cx="48" cy="29.9" r=".51" fill="none" stroke="#000080" stroke-width=".19"/>
<path d="M81 29.9h7.6v3.8" fill="none" stroke="#000080" stroke-width=".25"/>
<circle cx="88.6" cy="29.9" r=".51" fill="#000080"/>
<circle cx="88.6" cy="29.9" r=".51" fill="none" stroke="#000080" stroke-width=".19"/>
<path d="M88.6 26.1v3.8" fill="none" stroke="#000080" stroke-width=".25"/>
<circle cx="88.6" cy="29.9" r=".51" fill="#000080"/>
<circle cx="88.6" cy="29.9" r=".51" fill="none" stroke="#000080" stroke-width=".19"/>
<path d="M88.6 38.8v5.1" fill="none" stroke="#000080" stroke-width=".25"/>
<circle cx="88.6" cy="41.3" r=".51" fill="#000080"/>
<circle cx="88.6" cy="41.3" r=".51" fill="none" stroke="#000080" stroke-width=".19"/>
<text font-size="4.9" fill="#000080" x="151.1" y="188.1">Microsoft</text>
<g font-size="4.6">
<text x="8.7" y="19.2">3V3 regulator</text>
<text x="100.3" y="19.2">Programming/debug connector</text>
<text x="188.4" y="19.2">Mounting holes</text>
<text x="9.6" y="62.3">Jacdac connector</text>
<text x="188.5" y="80.1">Status LED</text>
<text x="10.1" y="115.6">MCU</text>
<text x="99.4" y="115.6">Accelerometer</text>
</g>
<g font-size="2.7" fill="#000080">
<text x="176.3" y="189.2">Jacdac accelerometer module</text>
<text x="244.9" y="189.2">Complete design</text>
</g>
<g font-size="2.3">
<text x="37.9" y="11.7">1</text>
<text x="110.7" y="11.7">2</text>
<text x="183.9" y="11.7">3</text>
<text x="256.8" y="11.7">4</text>
<text x="3.9" y="33.3">A</text>
<text x="62.4" y="30.8">IN</text>
<text x="62.4" y="33.3">EN</text>
<text x="69.2" y="33.3">GND</text>
<text x="69.4" y="30.8">OUT</text>
<text x="131.3" y="35.8">5</text>
<text x="131.4" y="33.3">3</text>
<text x="131.4" y="30.8">1</text>
<text x="141.4" y="30.8">2</text>
<text x="141.4" y="33.3">4</text>
<text x="291" y="33.3">A</text>
<text x="39.8" y="76.4">2</text>
<text x="39.8" y="73.8">3</text>
<text x="79.2" y="76.4">2</text>
<text x="79.2" y="73.8">3</text>
<text x="4.1" y="81.4">B</text>
<text x="39.8" y="78.9">1</text>
<text x="79.2" y="78.9">1</text>
<text x="291.2" y="81.4">B</text>
<text x="209.8" y="100.8" transform="rotate(-90 209.8 100.8)">R</text>
<text x="214.9" y="100.9" transform="rotate(-90 214.9 100.9)">G</text>
<text x="220" y="100.6" transform="rotate(-90 220 100.6)">B</text>
<text x="4" y="129.7">C</text>
<text x="291.1" y="129.7">C</text>
<text x="34.7" y="134.7">6</text>
<text x="34.7" y="137.3">7</text>
<text x="39.6" y="136">PA0</text>
<text x="51.4" y="136">VDD</text>
<text x="60.1" y="134.7">16</text>
<text x="60.1" y="137.3">5</text>
<text x="34.7" y="142.4">9</text>
<text x="39.6" y="138.6">PA1</text>
<text x="39.6" y="141.1">PA2</text>
<text x="39.6" y="143.6">PA3</text>
<text x="49.7" y="138.6">VDDA</text>
<text x="33.5" y="144.9">10</text>
<text x="33.7" y="147.4">11</text>
<text x="39.6" y="146.2">PA4</text>
<text x="39.6" y="148.8">PA5</text>
<text x="52.6" y="146.2">PB1</text>
<text x="60.1" y="144.9">14</text>
<text x="130" y="147.4">2</text>
<text x="134.8" y="148.8">SDA</text>
<text x="143.2" y="148.8">IO_VDD</text>
<text x="155.5" y="147.4">3</text>
<text x="34.7" y="152.6">4</text>
<text x="39.6" y="153.8">NRST</text>
<text x="51.2" y="153.8">PA14</text>
<text x="60.1" y="155.1">19</text>
<text x="60.1" y="152.6">20</text>
<text x="128.8" y="150">12</text>
<text x="134.8" y="151.3">SCL</text>
<text x="143.2" y="151.3">IO_VDD</text>
<text x="146.7" y="153.8">VDD</text>
<text x="155.5" y="150">11</text>
<text x="155.5" y="152.6">7</text>
<text x="155.5" y="155.1">10</text>
<text x="51.2" y="158.9">PA10</text>
<text x="51.3" y="156.4">PA13</text>
<text x="52.4" y="161.4">PA9</text>
<text x="60.1" y="160.2">17</text>
<text x="60.1" y="157.6">18</text>
<text x="130" y="157.6">5</text>
<text x="134.8" y="158.9">INT</text>
<text x="145.1" y="158.9">ADDR</text>
<text x="146.7" y="156.4">VDD</text>
<text x="146.7" y="161.4">GND</text>
<text x="155.5" y="157.6">1</text>
<text x="155.5" y="160.2">6</text>
<text x="34.7" y="162.7">2</text>
<text x="34.8" y="167.8">3</text>
<text x="39.6" y="164">PF0</text>
<text x="52.4" y="166.5">PA6</text>
<text x="52.4" y="164">PA7</text>
<text x="60.1" y="165.2">12</text>
<text x="60.1" y="162.7">13</text>
<text x="130" y="165.2">4</text>
<text x="134.8" y="166.5">RES</text>
<text x="146.7" y="164">GND</text>
<text x="146.7" y="166.5">GND</text>
<text x="155.5" y="162.7">8</text>
<text x="155.5" y="165.2">9</text>
<text x="39.6" y="169">PF1</text>
<text x="49" y="171.6">BOOT0</text>
<text x="60.1" y="170.3">1</text>
<text x="4" y="177.9">D</text>
<text x="52.3" y="176.7">VSS</text>
<text x="60.1" y="175.4">15</text>
<text x="291.1" y="177.9">D</text>
<text x="37.9" y="199.5">1</text>
<text x="110.7" y="199.5">2</text>
<text x="183.9" y="199.5">3</text>
<text x="256.8" y="199.5">4</text>
</g>
<g font-size="2.3" fill="#800000">
<text x="43.6" y="23.1">JD_PWR</text>
<text x="86.7" y="23.1">3V3</text>
<text x="114.7" y="25.6">3V3</text>
<text x="119.1" y="35.8">nRESET</text>
<text x="147" y="30.8">SWDIO</text>
<text x="147" y="33.3">SWCLK</text>
<text x="214.9" y="37.5" transform="rotate(90 214.9 37.5)">JD_DATA</text>
<text x="225.1" y="37.5" transform="rotate(90 225.1 37.5)">JD_PWR</text>
<text x="148.9" y="63.7">3V3</text>
<text x="95" y="73.8">JD_PWR</text>
<text x="95" y="78.9">JD_DATA</text>
<text x="157.2" y="78.9">JD_DATA_MCU</text>
<text x="211.2" y="89.1">3V3</text>
<text x="236" y="109.4">JD_RGB_B</text>
<text x="236" y="117">JD_RGB_G</text>
<text x="119.8" y="125.9">3V3</text>
<text x="236" y="124.6">JD_RGB_R</text>
<text x="81.6" y="129.7">3V3</text>
<text x="17.4" y="139.8">JD_DATA_MCU 8</text>
<text x="173.1" y="141.1">3V3</text>
<text x="17.4" y="144.9">JD_RGB_R</text>
<text x="65.7" y="144.9">JD_RGB_B</text>
<text x="102.6" y="147.4">ACC_SDA</text>
<text x="17.4" y="152.6">nRESET</text>
<text x="65.7" y="152.6">SWCLK</text>
<text x="65.7" y="155.1">SWDIO</text>
<text x="102.6" y="150">ACC_SCL</text>
<text x="65.7" y="160.2">ACC_SCL</text>
<text x="65.7" y="157.6">ACC_SDA</text>
<text x="102.6" y="157.6">ACC_INT</text>
<text x="65.7" y="165.2">JD_RGB_G</text>
<text x="65.7" y="162.7">ACC_INT</text>
</g>
<g font-size="2.3" fill="#000080">
<text x="60.6" y="26.9">U1</text>
<text x="191.5" y="25.6">MH1</text>
<text x="201.6" y="25.6">MH2</text>
<text x="211.8" y="25.6">MH3</text>
<text x="222" y="25.6">MH4</text>
<text x="50.2" y="40.3">1µF</text>
<text x="50.2" y="37.8">C2</text>
<text x="60.6" y="37.1">NCP114ASN330T1G</text>
<text x="90.8" y="39">1µF</text>
<text x="90.8" y="41.4">0402</text>
<text x="90.8" y="36.5">C3</text>
<text x="134.1" y="41.1">J6</text>
<text x="50" y="42.7">0402</text>
<text x="31.4" y="68.8">J1</text>
<text x="70.8" y="68.8">J2</text>
<text x="112.5" y="77.4">FB1</text>
<text x="138.3" y="77.6">R1</text>
<text x="152.6" y="74.7">BAT54S,235</text>
<text x="152.6" y="72.1">D1B</text>
<text x="112.5" y="83">800mA</text>
<text x="138.3" y="82.8">0402</text>
<text x="22.5" y="85.2">1.6mm FR4</text>
<text x="49" y="88.9">D2</text>
<text x="57.9" y="88.9">D3</text>
<text x="60.6" y="85.2">1.6mm FR4</text>
<text x="93.5" y="88.9">D4</text>
<text x="101.1" y="88.9">D5</text>
<text x="112.5" y="85.5">1kR @ 100MHz</text>
<text x="134.1" y="89.7">C1</text>
<text x="138.3" y="85.3">220R</text>
<text x="138.3" y="87.9">1%</text>
<text x="155.1" y="89.9">D1A</text>
<text x="57.9" y="91.4">RCLAMP0521P-N</text>
<text x="134.1" y="92.3">33pF</text>
<text x="155.1" y="92.4">BAT54S,235</text>
<text x="222.3" y="100.5">D6</text>
<text x="224.6" y="108.1">R4</text>
<text x="228.4" y="108.1">30R</text>
<text x="224.6" y="115.7">R5</text>
<text x="228.4" y="115.7">30R</text>
<text x="224.6" y="123.3">R6</text>
<text x="228.4" y="123.3">150R</text>
<text x="37.8" y="132.2">U2</text>
<text x="117.8" y="137.8">R2</text>
<text x="126.7" y="137.8">R3</text>
<text x="85.8" y="143">C5</text>
<text x="117.8" y="140.3">2.2kR</text>
<text x="126.7" y="140.3">2.2kR</text>
<text x="85.8" y="145.6">1µF</text>
<text x="85.8" y="147.9">0402</text>
<text x="133" y="144.9">U3</text>
<text x="168.3" y="160.9">1µF</text>
<text x="168.3" y="158.3">C4</text>
<text x="177.3" y="160.9">1µF</text>
<text x="177.3" y="158.3">C6</text>
<text x="168.4" y="163.2">0402</text>
<text x="177.3" y="163.2">0402</text>
<text x="133" y="170.3">KXTJ3-1057</text>
<text x="37.8" y="180.5">STM32F030F4P6</text>
</g>
<g font-size="2.1">
<text x="176.3" y="185.5">PROJECTDESCRIPTION</text>
<text x="244.9" y="185.5">SHEETDESCRIPTION</text>
<text x="9.8" y="189.3">PROJECTFILENAME</text>
<text x="75.9" y="189.3">PROJECTCODENAME</text>
<text x="9.8" y="194.4">SHEETFILENAME</text>
<text x="75.9" y="194.4">LICENCE</text>
<text x="152.2" y="194.4">LASTMODIFIED</text>
<text x="183.9" y="194.4">PAGE</text>
<text x="194" y="194.4">OF</text>
<text x="205.4" y="194.4">DRAWN BY DG, MM, JD, GD &amp; SH</text>
<text x="244.9" y="194.4">REVISION 1.1</text>
<text x="265.2" y="194.4">PCB ID</text>
</g>
<g font-size="2.1" fill="#000080">
<text x="30.1" y="189.3">JacdacAccelerometer30.PrjPCB</text>
<text x="98.8" y="189.3">JacdacAccelerometer</text>
<text x="27.6" y="194.4">JacdacAccelerometer30.SchDoc</text>
<text x="86" y="194.4">Attribution 4.0International (CC BY 4.0)</text>
<text x="168.7" y="194.4">20/12/2021</text>
<text x="191.2" y="194.4">1</text>
<text x="198.8" y="194.4">1</text>
<text x="272.9" y="194.4">30-1.1</text>
</g>
<g font-size="1.9">
<text x="249.4" y="21.4">Mounting holesare electrically</text>
<text x="249.4" y="23.9">connected to the Jacdacbus</text>
<text x="249.4" y="26.4">nets so they can be used as an</text>
<text x="249.4" y="29">alternative to the PCBedge</text>
<text x="249.4" y="31.5">connector. Please use the</text>
<text x="249.4" y="34">following reference designators</text>
<text x="60.1" y="41.7">U1alternative</text>
<text x="249.4" y="41.7">MH1 &amp; MH2: GND</text>
<text x="249.4" y="36.6">and net mapping:</text>
<text x="10.6" y="48">Thiscomponent isa power-consumer.</text>
<text x="60.1" y="44.2">NCP114ASN330T1G,</text>
<text x="60.1" y="46.7">and many other LDOs.</text>
<text x="119.9" y="45.5">&quot;Hack-connectXS&quot; SWDadapter.</text>
<text x="249.4" y="44.2">MH3: JD_DATA</text>
<text x="249.4" y="46.7">MH4: JD_PWR</text>
<text x="120.4" y="50.5">https://arcade.makecode.com/hardware/dbg</text>
<text x="212.6" y="56.9">Thisdesign usesJacdac'small'mounting holes: PTHwith finished diameter</text>
<text x="212.6" y="59.4">of2.1mm, annularcopperring of3.0mm diameter &amp;copper/component</text>
<text x="156.7" y="64.5">D1clampsJD_DATA</text>
<text x="212.6" y="61.9">keepout of5.0mm. The mounting holes must be on 2.5mm pitch.</text>
<text x="212.6" y="64.5">Mounting holesshould have appropriate silkscreen marker, and MH1should</text>
<text x="156.7" y="67">to protectMCU.</text>
<text x="212.6" y="67">have a pin 1 marker on the top side.</text>
<text x="29.6" y="77.5">G</text>
<text x="29.9" y="74.9">P</text>
<text x="69" y="77.5">G</text>
<text x="69.4" y="74.9">P</text>
<text x="107.2" y="73.3">FB1reducesEMI.</text>
<text x="29.7" y="80.1">D</text>
<text x="69" y="80.1">D</text>
<text x="103.4" y="93.7">Use ultra-low</text>
<text x="243.1" y="92.4">Jacdacmodulesrequire a statusLED.</text>
<text x="243.1" y="95">Can be monochrome ormulticolor</text>
<text x="60.1" y="97.5">ESD diode pairrequired</text>
<text x="60.1" y="100">foreach Jacdacconnector.</text>
<text x="103.4" y="96.2">cap ESD diodes.</text>
<text x="136.3" y="96.2">R1/C1form low-</text>
<text x="136.3" y="98.8">passEMCfilter.</text>
<text x="243.1" y="97.5">depending on GPIO availability.</text>
<text x="28.3" y="115.2">U3critical pin mappings:</text>
<text x="28.3" y="117.8">PA2 USART1_TX for JD data</text>
<text x="53.8" y="117.8">PA10ACC_SDA</text>
<text x="28.3" y="120.3">PA4 TIM14_CH1 for RGB_R</text>
<text x="28.3" y="122.8">PA6TIM16_CH1 for RGB_G</text>
<text x="28.3" y="125.4">PB1 TIM3_CH4for JD_RGB_B</text>
<text x="53.8" y="120.3">PA9ACC_SCL</text>
<text x="131.3" y="127.9">Kionix recommend min</text>
<text x="131.3" y="130.4">I2C pull-up of1.5kΩ.</text>
<text x="225.3" y="131.7">Tuoahan TZ-P4-1615RGBTCA1-0.55T RGB</text>
<text x="136.3" y="135.5">ADDR = GND</text>
<text x="225.3" y="134.2">isfootrpint-compatible alternative forD6.</text>
<text x="225.3" y="136.9">Ifusing alternative part recalculate R4-R6.</text>
<text x="136.3" y="138.1">I2Caddress: 0x0E</text>
<text x="232.9" y="154.6">Silkscreen &amp;</text>
<text x="232.9" y="157.1">layout notes</text>
<text x="189.7" y="167.3">Silkscreen should include textto identify</text>
<text x="232.9" y="163.5">Blockname</text>
<text x="10.6" y="168.5">JD_DATA doesn't</text>
<text x="10.6" y="171.1">need WAKEUP pin</text>
<text x="10.6" y="173.6">because deepest</text>
<text x="69" y="172.3">BOOT0=0</text>
<text x="189.7" y="169.8">the module type and revision, and</text>
<text x="189.7" y="172.3">optionallya QR code.</text>
<text x="232.9" y="169.8">Design notes</text>
<text x="10.6" y="176.1">sleep isn'tused.</text>
<text x="69" y="174.9">forbootfrom</text>
<text x="69" y="177.4">main flash</text>
<text x="189.7" y="178.7">Thisdesign usesa 'cute' board shape.</text>
<text x="232.9" y="176.1">When thisPDF isviewed with Adobe Reader, clicking on</text>
<text x="232.9" y="178.7">componentsshowspart numbersand other details.</text>
</g>
<g font-size="1.9" fill="#f00">
<text x="10.6" y="30.2">Recommendation: considerreplacing</text>
<text x="10.6" y="32.8">NCP114with an LDO that is robust to</text>
<text x="10.6" y="35.3">repeated spikes of8V or more on its</text>
<text x="10.6" y="37.8">input in case there is noise on the</text>
<text x="10.6" y="40.4">Jacdacbus.</text>
<text x="189.7" y="153.3">Thisreference design isa guideline.</text>
<text x="189.7" y="155.9">Please refer to the Jacdacdocsonline at</text>
<text x="189.7" y="158.4">https://aka.ms/jacdacforthe definitive</text>
<text x="189.7" y="160.9">and mostup-to-date information.</text>
</g>
<g font-size="1.9" fill="#f0f0f0">
<text x="249.4" y="154.6">This information is provided “as-is”. You</text>
<text x="249.4" y="157.1">bear the risk of using it. Some</text>
<text x="249.4" y="159.7">information relates to pre-released</text>
<text x="249.4" y="162.2">specification which may change without</text>
<text x="249.4" y="164.7">notice. Microsoft makes no warranties,</text>
<text x="249.4" y="167.3">express or implied, with respect to the</text>
<text x="249.4" y="169.8">information providedhere.</text>
</g>
</svg>
